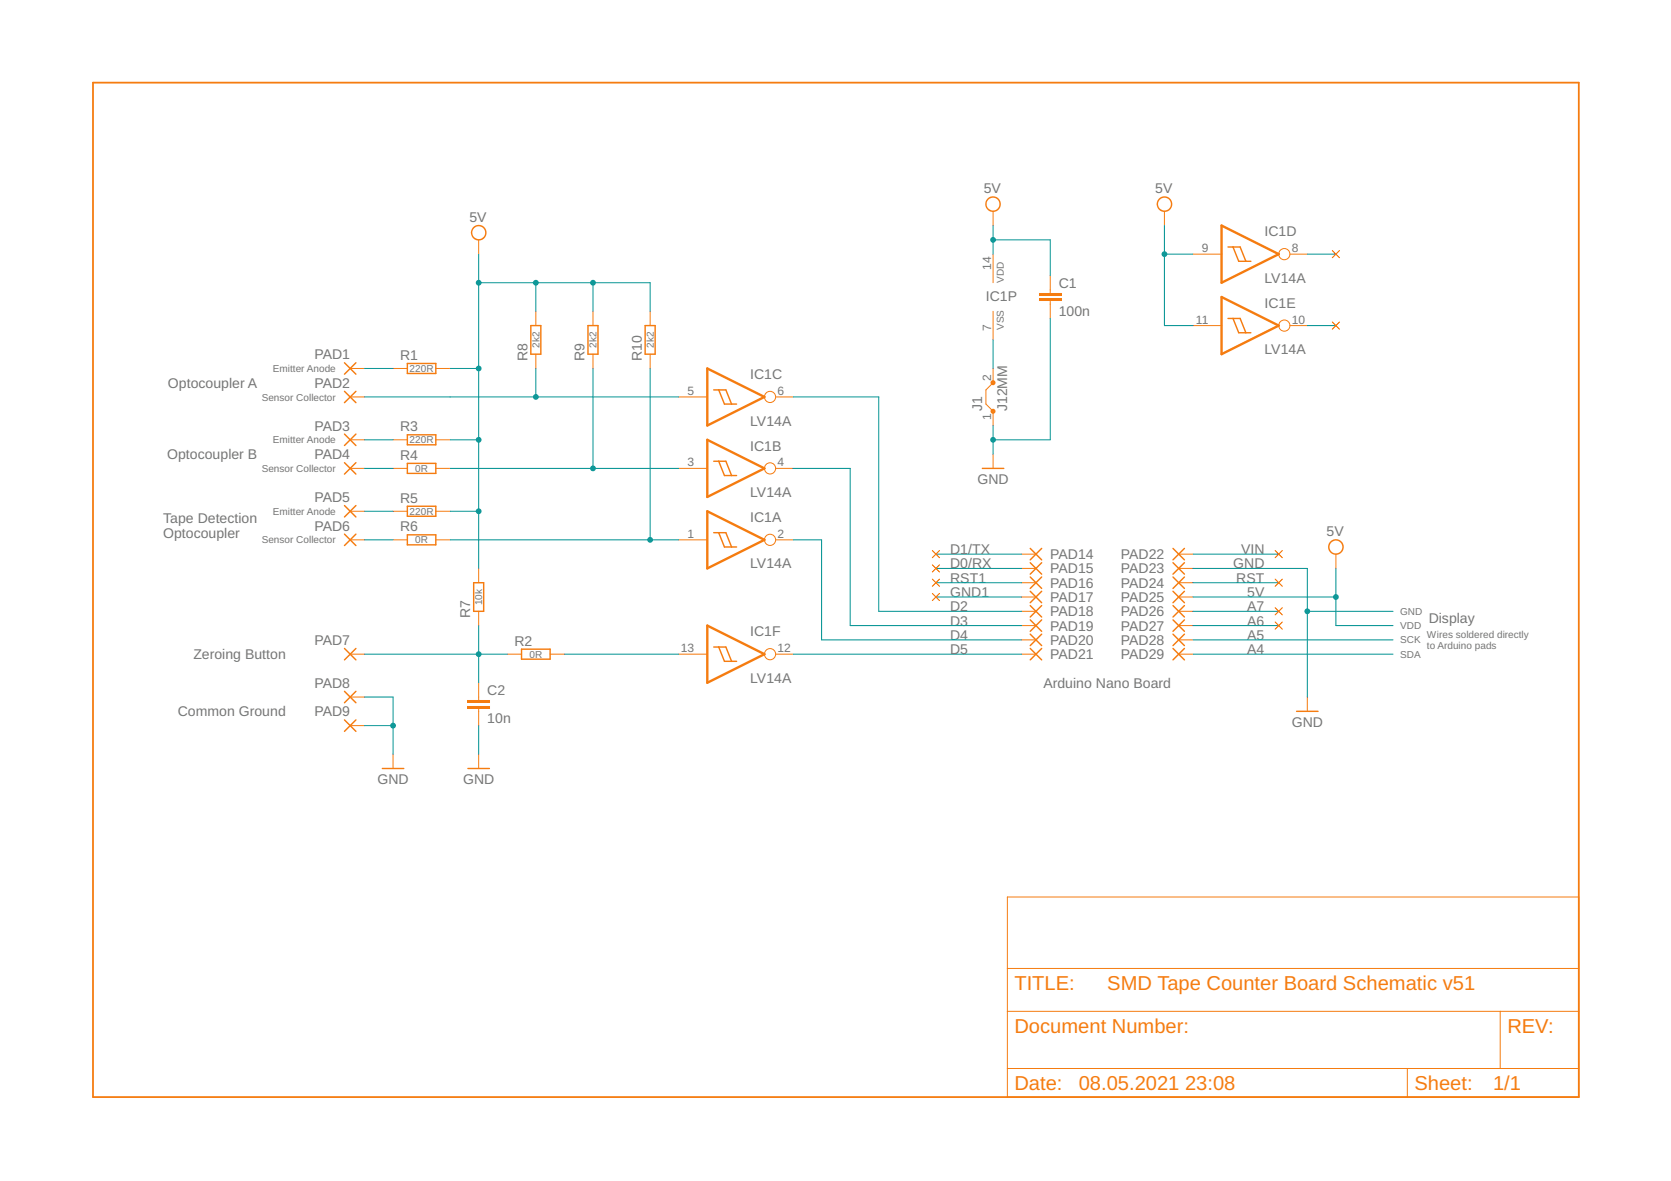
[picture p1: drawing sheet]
<svg xmlns="http://www.w3.org/2000/svg" width="297mm" height="210mm" viewBox="0 0 297 210" stroke-linecap="round" stroke-linejoin="round" font-family="sans-serif">
<path d="M16.5 14.7h264.1v180.3h-264.1z" fill="none" stroke="#f57c10" stroke-width=".32"/>
<path d="M232.4 123.9v2.5M179.1 159.4h101.5v35.6h-101.5zM179.1 179.7h101.5M179.1 172.1h101.5M266.7 179.7v10.2M179.1 189.9h101.5M250.2 189.9v5.1" fill="none" stroke="#f57c10" stroke-width=".18"/>
<path d="M230.5 126.4h3.8" fill="none" stroke="#f57c10" stroke-width=".25"/>
<path d="M236.5 96.3a1.4 1.4 0 0 1 2.2 .2 1.4 1.4 0 0 1-.9 2.1 1.4 1.4 0 0 1-1.7-1.4h.2a1.15 1.15 0 0 1 1.6-1 1.15 1.15 0 0 1 .3 1.9 1.15 1.15 0 0 1-1.8-.6l-.1-.3h-.2l.1-.7z" fill-rule="evenodd" fill="#f57c10"/>
<path d="M236.5 96.3l.5-.4 .7-.1 .7 .3 .4 .6 .1 .7-.3 .6-.5 .5-.7 .1-.7-.2-.2-.2-.4-.6v-.4h.2l.2-.5 .4-.4 .5-.2 .6 .1a1.17 1.17 0 0 1 .4 1.7l-.4 .4a1.18 1.18 0 0 1-1.1-.1l-.4-.4-.2-.6h-.2l.1-.7zM236.5 96.3l-.3 .2-.1 .7h.2l.3 .8 .5 .3h.6l.5-.2 .3-.5 .1-.5-.2-.6-.4-.3-.6-.1-.5 .2-.4 .4-.2 .5h-.2l.1 .7 .5 .5 1 .2 .9-.6 .3-1-.3-.6-.2-.3-.7-.3h-.3l-.7 .2z" fill="#f57c10"/>
<path d="M69.9 65.5h2.5M69.9 78.2h2.5M77.5 65.5h2.5M77.5 78.2h2.5M69.9 90.9h2.5M77.5 90.9h2.5M237.5 98.5v2.5" fill="none" stroke="#f57c10" stroke-width=".18"/>
<path d="M72.4 64.6h5.1v1.8h-5.1zM72.4 77.3h5.1v1.8h-5.1zM72.4 90h5.1v1.8h-5.1z" fill="none" stroke="#f57c10" stroke-width=".25"/>
<path d="M84.1 40.4a1.4 1.4 0 0 1 2.2 .2 1.4 1.4 0 0 1-.8 2.1 1.4 1.4 0 0 1-1.8-1.3h.2a1.15 1.15 0 0 1 1.7-1.1 1.15 1.15 0 0 1 .2 1.9 1.15 1.15 0 0 1-1.8-.6l-.1-.2h-.2z" fill-rule="evenodd" fill="#f57c10"/>
<path d="M84.1 40.4l.6-.4h.7l.3 .1 .5 .4 .3 .7-.1 .7-.4 .5-.6 .3a1.41 1.41 0 0 1-1.7-1.3h.2l.4-.8 .5-.3 .5-.1 .5 .3 .4 .4v.9l-.4 .4-.5 .3a1.22 1.22 0 0 1-1-.4l-.4-.7h-.2zM84.1 40.4l-.4 1h.2l.2 .5 .4 .4 .5 .2 .6-.1 .4-.4 .2-.5v-.6l-.4-.4-.5-.3-.5 .1-.5 .3-.4 .8h-.2l.4 .9 .2 .2 .7 .3 .7-.2 .3-.2 .5-.9-.1-.6-.4-.6-.3-.2-.7-.1-.7 .2z" fill="#f57c10"/>
<g fill="none" stroke="#f57c10" stroke-width=".18">
<path d="M85.1 42.6v2.6M95.2 55.3v2.6M105.4 55.3v2.6M115.6 55.3v2.6M176.5 45.2v5M176.5 55.3v5.1M95.2 62.9v2.6M105.4 62.9v2.6M115.6 62.9v2.6M120.6 70.5h5.1M137.9 70.5h3.1M120.6 95.9h5.1"/>
<path d="M120.6 83.2h5.1M137.9 95.9h3.1M137.9 83.2h3.1M176.5 80.7v2.5"/>
<circle cx="136.9" cy="70.5" r=".99"/>
<circle cx="136.9" cy="95.9" r=".99"/>
<circle cx="136.9" cy="83.2" r=".99"/>
</g>
<path d="M125.7 65.5l10.2 5-10.2 5.1zM125.7 78.2l10.2 5-10.2 5.1zM125.7 90.9l10.2 5-10.2 5.1z" fill="none" stroke="#f57c10" stroke-width=".42"/>
<path d="M94.4 57.9h1.7v5h-1.7zM104.5 57.9h1.8v5h-1.8zM114.7 57.9h1.8v5h-1.8zM126.9 69.3h2.1l1 2.5M127.8 69.3l1 2.5h2.1M126.9 94.7h2.1l1 2.5M126.9 82h2.1l1 2.5M127.8 94.7l1 2.5h2.1M127.8 82l1 2.5h2.1M174.6 83.2h3.8" fill="none" stroke="#f57c10" stroke-width=".25"/>
<path d="M175.5 35.3a1.39 1.39 0 0 1 2.2 .3 1.39 1.39 0 0 1-.8 2 1.39 1.39 0 0 1-1.8-1.3h.3a1.14 1.14 0 0 1 1.7-1 1.14 1.14 0 0 1 .1 1.9 1.14 1.14 0 0 1-1.8-.6v-.3h-.3l.1-.4z" fill-rule="evenodd" fill="#f57c10"/>
<path d="M175.5 35.3l.3-.2 .6-.2 .7 .1 .3 .2 .4 .6 .1 .6-.5 1a1.4 1.4 0 0 1-2.1-.4l-.2-.7h.3l.1-.6a1.15 1.15 0 0 1 .9-.6l.9 .3 .4 .7-.3 .9-.7 .4a1.22 1.22 0 0 1-1-.3l-.3-.8h-.3l.1-.4zM175.5 35.3l-.3 .6-.1 .4h.3l.1 .5 .4 .4 .5 .2 .6-.1 .4-.3 .3-.6-.1-.5-.4-.5-.5-.2h-.5l-.7 .5-.1 .6h-.3l.2 .7 .2 .2 .3 .3 .6 .2 .7-.2 .3-.1 .5-1-.1-.6-.4-.6-.3-.2-.7-.1-.6 .2z" fill="#f57c10"/>
<path d="M176.5 37.5v2.6M186.7 51.5v.5M186.7 53.6v.5" fill="none" stroke="#f57c10" stroke-width=".18"/>
<g fill="#f57c10">
<path d="M184.7 53h4v.6h-4z" fill-rule="evenodd"/>
<path d="M184.7 52h4v.5h-4z" fill-rule="evenodd"/>
</g>
<g fill="#f57c10">
<path d="M184.7 53h4v.6h-4zM184.7 53v.6h4v-.6z"/>
<path d="M184.7 52h4v.5h-4zM184.7 52v.5h4v-.5z"/>
</g>
<path d="M186.7 49v2.5M186.7 54.1v2.5M69.9 134v2.6M85.1 123.9v.5M85.1 125.9v.5" fill="none" stroke="#f57c10" stroke-width=".18"/>
<path d="M68 136.6h3.8" fill="none" stroke="#f57c10" stroke-width=".25"/>
<g fill="#f57c10">
<path d="M83.1 125.4h4v.5h-4z" fill-rule="evenodd"/>
<path d="M83.1 124.4h4v.5h-4z" fill-rule="evenodd"/>
</g>
<g fill="#f57c10">
<path d="M83.1 125.4h4v.5h-4zM83.1 125.4v.5h4v-.5z"/>
<path d="M83.1 124.4h4v.5h-4zM83.1 124.4v.5h4v-.5z"/>
</g>
<g fill="none" stroke="#f57c10" stroke-width=".18">
<path d="M62.3 65.5h2.5M62.3 70.5h2.5M62.3 78.2h2.5M176.5 68l-1.2 1.3v2.5l1.2 1.3M62.3 83.2h2.5M62.3 90.9h2.5M62.3 95.9h2.5M69.9 83.2h2.5M69.9 95.9h2.5M77.5 83.2h2.5M77.5 95.9h2.5M181.6 98.5h2.5"/>
<path d="M209.5 98.5h2.6M62.3 116.3h2.5M85.1 101v2.6M85.1 108.6v2.6M90.2 116.3h2.5M97.8 116.3h2.5M120.6 116.3h5.1M137.9 116.3h3.1M181.6 116.3h2.5M181.6 101h2.5M181.6 103.6h2.5M181.6 106.1h2.5"/>
<path d="M181.6 108.6h2.5M181.6 111.2h2.5M181.6 113.7h2.5M209.5 116.3h2.6M209.5 101h2.6M209.5 103.6h2.6M209.5 106.1h2.6M209.5 108.6h2.6M209.5 111.2h2.6M209.5 113.7h2.6M62.3 123.9h2.5M62.3 129h2.5"/>
<path d="M85.1 121.3v2.6M85.1 126.4v2.6M85.1 134v2.6"/>
<circle cx="136.9" cy="116.3" r=".99"/>
</g>
<g fill="none" stroke="#f57c10" stroke-width=".25">
<path d="M61.2 64.5l2.1 2M61.2 69.6l2.1 2M61.2 77.2l2.1 2M63.3 64.5l-2.1 2M63.3 69.6l-2.1 2M63.3 77.2l-2.1 2M61.2 82.2l2.1 2.1M61.2 89.9l2.1 2M61.2 94.9l2.1 2.1M63.3 82.2l-2.1 2.1M63.3 89.9l-2.1 2M63.3 94.9l-2.1 2.1"/>
<path d="M72.4 82.4h5.1v1.7h-5.1zM72.4 95.1h5.1v1.7h-5.1zM183.1 97.5l2.1 2M185.2 97.5l-2.1 2M208.5 97.5l2 2M210.5 97.5l-2 2M61.2 115.3l2.1 2M63.3 115.3l-2.1 2M84.2 103.6h1.8v5h-1.8zM92.7 115.4h5.1v1.8h-5.1zM126.9 115h2.1l1 2.5M127.8 115l1 2.5h2.1"/>
<path d="M183.1 100l2.1 2M183.1 102.6l2.1 2M183.1 105.1l2.1 2M183.1 107.6l2.1 2.1M183.1 110.2l2.1 2M183.1 112.7l2.1 2M183.1 115.3l2.1 2M185.2 100l-2.1 2M185.2 102.6l-2.1 2M185.2 105.1l-2.1 2M185.2 107.6l-2.1 2.1M185.2 110.2l-2.1 2"/>
<path d="M185.2 112.7l-2.1 2M185.2 115.3l-2.1 2M208.5 100l2 2M208.5 102.6l2 2M208.5 105.1l2 2M208.5 107.6l2 2.1M208.5 110.2l2 2M208.5 112.7l2 2M208.5 115.3l2 2M210.5 100l-2 2M210.5 102.6l-2 2M210.5 105.1l-2 2"/>
<path d="M210.5 107.6l-2 2.1M210.5 110.2l-2 2M210.5 112.7l-2 2M210.5 115.3l-2 2M61.2 122.9l2.1 2M61.2 128l2.1 2M63.3 122.9l-2.1 2M63.3 128l-2.1 2M83.2 136.6h3.8"/>
</g>
<path d="M125.7 111.2l10.2 5.1-10.2 5z" fill="none" stroke="#f57c10" stroke-width=".42"/>
<g fill="#f57c10">
<path d="M176.1 72.9a.46 .46 0 0 1 .8-.1 .46 .46 0 0 1-.2 .7 .46 .46 0 0 1-.6-.4h.5h-.5z" fill-rule="evenodd"/>
<path d="M176.1 67.8a.46 .46 0 0 1 .8-.1 .46 .46 0 0 1-.2 .8 .46 .46 0 0 1-.6-.5l.5 .1-.5-.1z" fill-rule="evenodd"/>
</g>
<g fill="#f57c10">
<path d="M176.1 72.9l.2-.2h.4l.3 .4-.1 .2-.4 .3-.2-.1-.2-.4h.5h-.5zM176.3 72.7l-.2 .4h.5h-.5v.2l.2 .2h.4l.2-.2v-.4l-.4-.3z"/>
<path d="M176.1 67.8l.2-.2h.4l.2 .2v.4l-.4 .3-.2-.1-.2-.4h.5h-.5zM176.3 67.6l-.2 .4 .5 .1-.5-.1v.2l.2 .2h.4l.3-.4-.1-.2-.4-.2z"/>
</g>
<g fill="none" stroke="#f57c10" stroke-width=".18">
<path d="M212.1 57.9h5M212.1 45.2h5M229.3 57.9h3.1M229.3 45.2h3.1M176.5 65.5v2.5M176.5 73.1v2.5"/>
<circle cx="228.3" cy="57.9" r=".99"/>
<circle cx="228.3" cy="45.2" r=".99"/>
</g>
<path d="M217.1 52.8l10.2 5.1-10.2 5zM217.1 40.1l10.2 5.1-10.2 5z" fill="none" stroke="#f57c10" stroke-width=".42"/>
<path d="M218.3 56.6h2.2l1 2.5M218.3 43.9h2.2l1 2.5M219.2 56.6l1 2.5h2.2M219.2 43.9l1 2.5h2.2" fill="none" stroke="#f57c10" stroke-width=".25"/>
<path d="M206 35.3a1.4 1.4 0 0 1 2.2 .3 1.4 1.4 0 0 1-.8 2 1.4 1.4 0 0 1-1.8-1.3h.2a1.15 1.15 0 0 1 1.6-1.1 1.15 1.15 0 0 1 .3 1.9 1.15 1.15 0 0 1-1.8-.5l-.1-.3h-.2z" fill-rule="evenodd" fill="#f57c10"/>
<path d="M206 35.3l.2-.2 .7-.2 .7 .1 .3 .2 .4 .6 .1 .6-.5 1a1.42 1.42 0 0 1-1.3 .2l-.4-.1a1.5 1.5 0 0 1-.6-1.2h.2l.2-.6a1.15 1.15 0 0 1 .9-.6l.8 .3 .4 .7-.2 .9-.7 .4a1.22 1.22 0 0 1-1-.3l-.4-.8h-.2zM206 35.3l-.4 1h.2l.2 .5 .4 .4 .5 .2 .6-.1 .4-.3 .2-.6v-.5l-.4-.5-.5-.2h-.5l-.5 .3-.4 .8h-.2l.4 .9 .2 .3 .7 .2 .7-.2 .3-.1 .5-1-.1-.6-.4-.6-.3-.2-.7-.1-.7 .2z" fill="#f57c10"/>
<path d="M207 37.5v2.6" fill="none" stroke="#f57c10" stroke-width=".18"/>
<path d="M166.4 98.5h15.2M166.4 101h15.2M212.1 101h20.3v22.9M212.1 103.6h15.2M232.4 108.6h15.2" fill="none" stroke="#009292" stroke-width=".18"/>
<circle cx="232.4" cy="108.6" r=".51" fill="#009292"/>
<path d="M231.9 108.6a.51 .51 0 0 1 1 0 .51 .51 0 0 1-1 0zM231.9 108.6a.51 .51 0 0 0 1 0 .51 .51 0 0 0-1 0z" fill="#009292"/>
<path d="M64.8 123.9h5.1v10.1M64.8 129h5.1" fill="none" stroke="#009292" stroke-width=".18"/>
<circle cx="69.9" cy="129" r=".51" fill="#009292"/>
<path d="M69.4 129a.51 .51 0 0 1 1 0 .51 .51 0 0 1-1 0zM69.4 129a.51 .51 0 0 0 1 0 .51 .51 0 0 0-1 0z" fill="#009292"/>
<path d="M186.7 56.6v21.6h-10.2M176.5 75.6v5.1M85.1 129v5" fill="none" stroke="#009292" stroke-width=".18"/>
<circle cx="176.5" cy="78.2" r=".51" fill="#009292"/>
<path d="M176 78.2a.51 .51 0 0 1 1 0 .51 .51 0 0 1-1 0zM176 78.2a.51 .51 0 0 0 1 0 .51 .51 0 0 0-1 0z" fill="#009292"/>
<path d="M141 70.5h15.2v38.1h25.4M141 83.2h10.1v28h30.5M141 95.9h5v17.8h35.6M212.1 98.5h15.2M212.1 108.6h15.2M212.1 111.2h15.2M212.1 113.7h35.5M212.1 116.3h35.5M212.1 106.1h25.4M237.5 101v10.2h10.1" fill="none" stroke="#009292" stroke-width=".18"/>
<circle cx="237.5" cy="106.1" r=".51" fill="#009292"/>
<path d="M237 106.1a.51 .51 0 0 1 1 0 .51 .51 0 0 1-1 0zM237 106.1a.51 .51 0 0 0 1 0 .51 .51 0 0 0-1 0z" fill="#009292"/>
<path d="M176.5 40.1v5.1M176.5 42.6h10.2v6.4" fill="none" stroke="#009292" stroke-width=".18"/>
<circle cx="176.5" cy="42.6" r=".51" fill="#009292"/>
<path d="M176 42.6a.51 .51 0 0 1 1 0 .51 .51 0 0 1-1 0zM176 42.6a.51 .51 0 0 0 1 0 .51 .51 0 0 0-1 0z" fill="#009292"/>
<path d="M85.1 45.2v33M80 65.5h5.1" fill="none" stroke="#009292" stroke-width=".18"/>
<circle cx="85.1" cy="65.5" r=".51" fill="#009292"/>
<path d="M84.6 65.5a.51 .51 0 0 1 1 0 .51 .51 0 0 1-1 0zM84.6 65.5a.51 .51 0 0 0 1 0 .51 .51 0 0 0-1 0z" fill="#009292"/>
<path d="M80 78.2h5.1v12.7h-5.1" fill="none" stroke="#009292" stroke-width=".18"/>
<circle cx="85.1" cy="78.2" r=".51" fill="#009292"/>
<path d="M84.6 78.2a.51 .51 0 0 1 1 0 .51 .51 0 0 1-1 0zM84.6 78.2a.51 .51 0 0 0 1 0 .51 .51 0 0 0-1 0z" fill="#009292"/>
<path d="M85.1 50.2h10.1v5.1" fill="none" stroke="#009292" stroke-width=".18"/>
<circle cx="85.1" cy="50.2" r=".51" fill="#009292"/>
<path d="M84.6 50.2a.51 .51 0 0 1 1 0 .51 .51 0 0 1-1 0zM84.6 50.2a.51 .51 0 0 0 1 0 .51 .51 0 0 0-1 0z" fill="#009292"/>
<path d="M95.2 50.2h10.2v5.1" fill="none" stroke="#009292" stroke-width=".18"/>
<circle cx="95.2" cy="50.2" r=".51" fill="#009292"/>
<path d="M94.7 50.2a.55 .55 0 0 1 1.1 0 .55 .55 0 0 1-1.1 0zM94.7 50.2a.55 .55 0 0 0 1.1 0 .55 .55 0 0 0-1.1 0z" fill="#009292"/>
<path d="M105.4 50.2h10.2v5.1" fill="none" stroke="#009292" stroke-width=".18"/>
<circle cx="105.4" cy="50.2" r=".51" fill="#009292"/>
<path d="M104.9 50.2a.51 .51 0 0 1 1 0 .51 .51 0 0 1-1 0zM104.9 50.2a.51 .51 0 0 0 1 0 .51 .51 0 0 0-1 0z" fill="#009292"/>
<path d="M85.1 90.9v10.1" fill="none" stroke="#009292" stroke-width=".18"/>
<circle cx="85.1" cy="90.9" r=".51" fill="#009292"/>
<path d="M84.6 90.9a.51 .51 0 0 1 1 0 .51 .51 0 0 1-1 0zM84.6 90.9a.51 .51 0 0 0 1 0 .51 .51 0 0 0-1 0z" fill="#009292"/>
<path d="M207 40.1v17.8h5.1M207 45.2h5.1" fill="none" stroke="#009292" stroke-width=".18"/>
<circle cx="207" cy="45.2" r=".51" fill="#009292"/>
<path d="M206.5 45.2a.51 .51 0 0 1 1 0 .51 .51 0 0 1-1 0zM206.5 45.2a.51 .51 0 0 0 1 0 .51 .51 0 0 0-1 0z" fill="#009292"/>
<path d="M64.8 65.5h5.1M64.8 78.2h5.1M80 70.5h40.6M95.2 65.5v5M64.8 90.9h5.1" fill="none" stroke="#009292" stroke-width=".18"/>
<circle cx="95.2" cy="70.5" r=".51" fill="#009292"/>
<path d="M94.7 70.5a.55 .55 0 0 1 1.1 0 .55 .55 0 0 1-1.1 0zM94.7 70.5a.55 .55 0 0 0 1.1 0 .55 .55 0 0 0-1.1 0z" fill="#009292"/>
<path d="M64.8 70.5h15.2M105.4 65.5v17.7M80 83.2h40.6" fill="none" stroke="#009292" stroke-width=".18"/>
<circle cx="105.4" cy="83.2" r=".51" fill="#009292"/>
<path d="M104.9 83.2a.51 .51 0 0 1 1 0 .51 .51 0 0 1-1 0zM104.9 83.2a.51 .51 0 0 0 1 0 .51 .51 0 0 0-1 0z" fill="#009292"/>
<path d="M115.6 65.5v30.4M80 95.9h40.6" fill="none" stroke="#009292" stroke-width=".18"/>
<circle cx="115.6" cy="95.9" r=".51" fill="#009292"/>
<path d="M115.1 95.9a.51 .51 0 0 1 1 0 .51 .51 0 0 1-1 0zM115.1 95.9a.51 .51 0 0 0 1 0 .51 .51 0 0 0-1 0z" fill="#009292"/>
<path d="M64.8 116.3h20.3M85.1 111.2v10.1" fill="none" stroke="#009292" stroke-width=".18"/>
<circle cx="85.1" cy="116.3" r=".51" fill="#009292"/>
<path d="M84.6 116.3a.51 .51 0 0 1 1 0 .51 .51 0 0 1-1 0zM84.6 116.3a.51 .51 0 0 0 1 0 .51 .51 0 0 0-1 0z" fill="#009292"/>
<path d="M232.4 45.2h5.1M232.4 57.9h5.1M176.5 60.4v5.1M64.8 83.2h5.1M64.8 95.9h5.1M85.1 116.3h5.1M100.3 116.3h20.3M141 116.3h40.6M166.4 103.6h15.2M166.4 106.1h15.2" fill="none" stroke="#009292" stroke-width=".18"/>
<g fill="none" stroke="#f00" stroke-width=".18">
<path d="M236.8 44.5l1.3 1.3M236.8 57.2l1.3 1.3M238.1 44.5l-1.3 1.3M238.1 57.2l-1.3 1.3M165.7 97.9l1.3 1.2M167 97.9l-1.3 1.2M226.7 97.9l1.2 1.2M227.9 97.9l-1.2 1.2M165.7 100.4l1.3 1.3M165.7 102.9l1.3 1.3M165.7 105.5l1.3 1.2M167 100.4l-1.3 1.3"/>
<path d="M167 102.9l-1.3 1.3M167 105.5l-1.3 1.2M226.7 102.9l1.2 1.3M226.7 108l1.2 1.3M226.7 110.6l1.2 1.2M227.9 102.9l-1.2 1.3M227.9 108l-1.2 1.3M227.9 110.6l-1.2 1.2"/>
</g>
<g font-size="3.6" fill="#f57c10">
<text x="180.3" y="175.9">TITLE:</text>
<text x="196.8" y="175.9">SMD Tape Counter Board Schematic v51</text>
<text x="180.3" y="183.6">Document Number:</text>
<text x="267.9" y="183.6">REV:</text>
<text x="180.3" y="193.7">Date:</text>
<text x="191.8" y="193.7">08.05.2021</text>
<text x="210.7" y="193.7">23:08</text>
<text x="251.4" y="193.7">Sheet:</text>
<text x="265.4" y="193.7">1/1</text>
</g>
<g font-size="2.5" fill="#757575">
<text x="174.9" y="34.4">5V</text>
<text x="205.3" y="34.4">5V</text>
<text x="83.4" y="39.5">5V</text>
<text x="224.8" y="42">IC1D</text>
<text x="175.3" y="53.4">IC1P</text>
<text x="188.2" y="51.1">C1</text>
<text x="224.8" y="50.2">LV14A</text>
<text x="188.2" y="56.2">100n</text>
<text x="224.8" y="54.7">IC1E</text>
<text x="55.9" y="63.8">PAD1</text>
<text x="71.1" y="64">R1</text>
<text x="93.8" y="64.2" transform="rotate(-90 93.8 64.2)">R8</text>
<text x="103.9" y="64.2" transform="rotate(-90 103.9 64.2)">R9</text>
<text x="114.1" y="64.2" transform="rotate(-90 114.1 64.2)">R10</text>
<text x="224.8" y="62.9">LV14A</text>
<text x="29.9" y="68.9">Optocoupler A</text>
<text x="55.9" y="68.9">PAD2</text>
<text x="133.4" y="67.4">IC1C</text>
<text x="55.9" y="76.5">PAD3</text>
<text x="71.1" y="76.7">R3</text>
<text x="133.4" y="75.6">LV14A</text>
<text x="174.6" y="73.1" transform="rotate(-90 174.6 73.1)">J1</text>
<text x="179.1" y="73.1" transform="rotate(-90 179.1 73.1)">J12MM</text>
<text x="29.7" y="81.6">Optocoupler B</text>
<text x="55.9" y="81.6">PAD4</text>
<text x="71.1" y="81.8">R4</text>
<text x="133.4" y="80.1">IC1B</text>
<text x="55.9" y="89.2">PAD5</text>
<text x="71.1" y="89.4">R5</text>
<text x="133.4" y="88.3">LV14A</text>
<text x="173.8" y="86">GND</text>
<text x="29" y="93">Tape Detection</text>
<text x="29" y="95.6">Optocoupler</text>
<text x="55.9" y="94.3">PAD6</text>
<text x="71.1" y="94.5">R6</text>
<text x="133.4" y="92.8">IC1A</text>
<text x="235.8" y="95.3">5V</text>
<text x="133.4" y="101">LV14A</text>
<text x="168.9" y="98.5">D1/TX</text>
<text x="168.9" y="101">D0/RX</text>
<text x="186.7" y="99.4">PAD14</text>
<text x="186.7" y="101.9">PAD15</text>
<text x="199.3" y="99.4">PAD22</text>
<text x="199.3" y="101.9">PAD23</text>
<text x="219.2" y="101">GND</text>
<text x="220.6" y="98.5">VIN</text>
<text x="168.9" y="103.6">RST1</text>
<text x="168.9" y="106.1">GND1</text>
<text x="186.7" y="104.5">PAD16</text>
<text x="186.7" y="107">PAD17</text>
<text x="199.3" y="104.5">PAD24</text>
<text x="199.3" y="107">PAD25</text>
<text x="219.8" y="103.6">RST</text>
<text x="221.7" y="106.1">5V</text>
<text x="83.6" y="109.9" transform="rotate(-90 83.6 109.9)">R7</text>
<text x="133.4" y="113.1">IC1F</text>
<text x="168.9" y="108.6">D2</text>
<text x="168.9" y="111.2">D3</text>
<text x="168.9" y="113.7">D4</text>
<text x="186.7" y="109.5">PAD18</text>
<text x="186.7" y="112.1">PAD19</text>
<text x="199.3" y="109.5">PAD26</text>
<text x="199.3" y="112.1">PAD27</text>
<text x="221.7" y="108.6">A7</text>
<text x="221.7" y="111.2">A6</text>
<text x="221.7" y="113.7">A5</text>
<text x="254" y="110.8">Display</text>
<text x="34.4" y="117.2">Zeroing Button</text>
<text x="55.9" y="114.6">PAD7</text>
<text x="91.4" y="114.8">R2</text>
<text x="168.9" y="116.3">D5</text>
<text x="186.7" y="114.6">PAD20</text>
<text x="186.7" y="117.2">PAD21</text>
<text x="199.3" y="114.6">PAD28</text>
<text x="199.3" y="117.2">PAD29</text>
<text x="221.7" y="116.3">A4</text>
<text x="55.9" y="122.2">PAD8</text>
<text x="86.6" y="123.5">C2</text>
<text x="133.4" y="121.3">LV14A</text>
<text x="185.5" y="122.2">Arduino Nano Board</text>
<text x="31.6" y="127.3">Common Ground</text>
<text x="55.9" y="127.3">PAD9</text>
<text x="86.6" y="128.6">10n</text>
<text x="229.6" y="129.2">GND</text>
<text x="67.1" y="139.4">GND</text>
<text x="82.3" y="139.4">GND</text>
</g>
<g font-size="2.1" fill="#757575">
<text x="176.2" y="47.9" transform="rotate(-90 176.2 47.9)">14</text>
<text x="213.6" y="44.8">9</text>
<text x="229.7" y="44.8">8</text>
<text x="176.2" y="58.8" transform="rotate(-90 176.2 58.8)">7</text>
<text x="212.6" y="57.5">11</text>
<text x="229.7" y="57.5">10</text>
<text x="122.2" y="70.2">5</text>
<text x="138.2" y="70.2">6</text>
<text x="176.2" y="67.7" transform="rotate(-90 176.2 67.7)">2</text>
<text x="176.2" y="74.6" transform="rotate(-90 176.2 74.6)">1</text>
<text x="122.2" y="82.9">3</text>
<text x="138.2" y="82.9">4</text>
<text x="122.2" y="95.6">1</text>
<text x="138.2" y="95.6">2</text>
<text x="121" y="115.9">13</text>
<text x="138.2" y="115.9">12</text>
</g>
<g font-size="1.8" fill="#757575">
<text x="178.4" y="50.2" transform="rotate(-90 178.4 50.2)">VDD</text>
<text x="178.4" y="58.6" transform="rotate(-90 178.4 58.6)">VSS</text>
<text x="95.9" y="61.8" transform="rotate(-90 95.9 61.8)">2k2</text>
<text x="106.1" y="61.8" transform="rotate(-90 106.1 61.8)">2k2</text>
<text x="116.2" y="61.8" transform="rotate(-90 116.2 61.8)">2k2</text>
<text x="46.5" y="71.2">Sensor Collector</text>
<text x="48.5" y="66.1">Emitter Anode</text>
<text x="72.8" y="66.1">220R</text>
<text x="46.5" y="83.9">Sensor Collector</text>
<text x="48.5" y="78.8">Emitter Anode</text>
<text x="72.8" y="78.8">220R</text>
<text x="73.8" y="83.9">0R</text>
<text x="48.5" y="91.5">Emitter Anode</text>
<text x="72.8" y="91.5">220R</text>
<text x="46.5" y="96.6">Sensor Collector</text>
<text x="73.8" y="96.6">0R</text>
<text x="85.7" y="107.5" transform="rotate(-90 85.7 107.5)">10k</text>
<text x="248.9" y="109.3">GND</text>
<text x="248.9" y="111.8">VDD</text>
<text x="253.7" y="113.4">Wires soldered directly</text>
<text x="94.1" y="116.9">0R</text>
<text x="248.9" y="114.4">SCK</text>
<text x="248.9" y="116.9">SDA</text>
<text x="253.7" y="115.3">to Arduino pads</text>
</g>
</svg>
